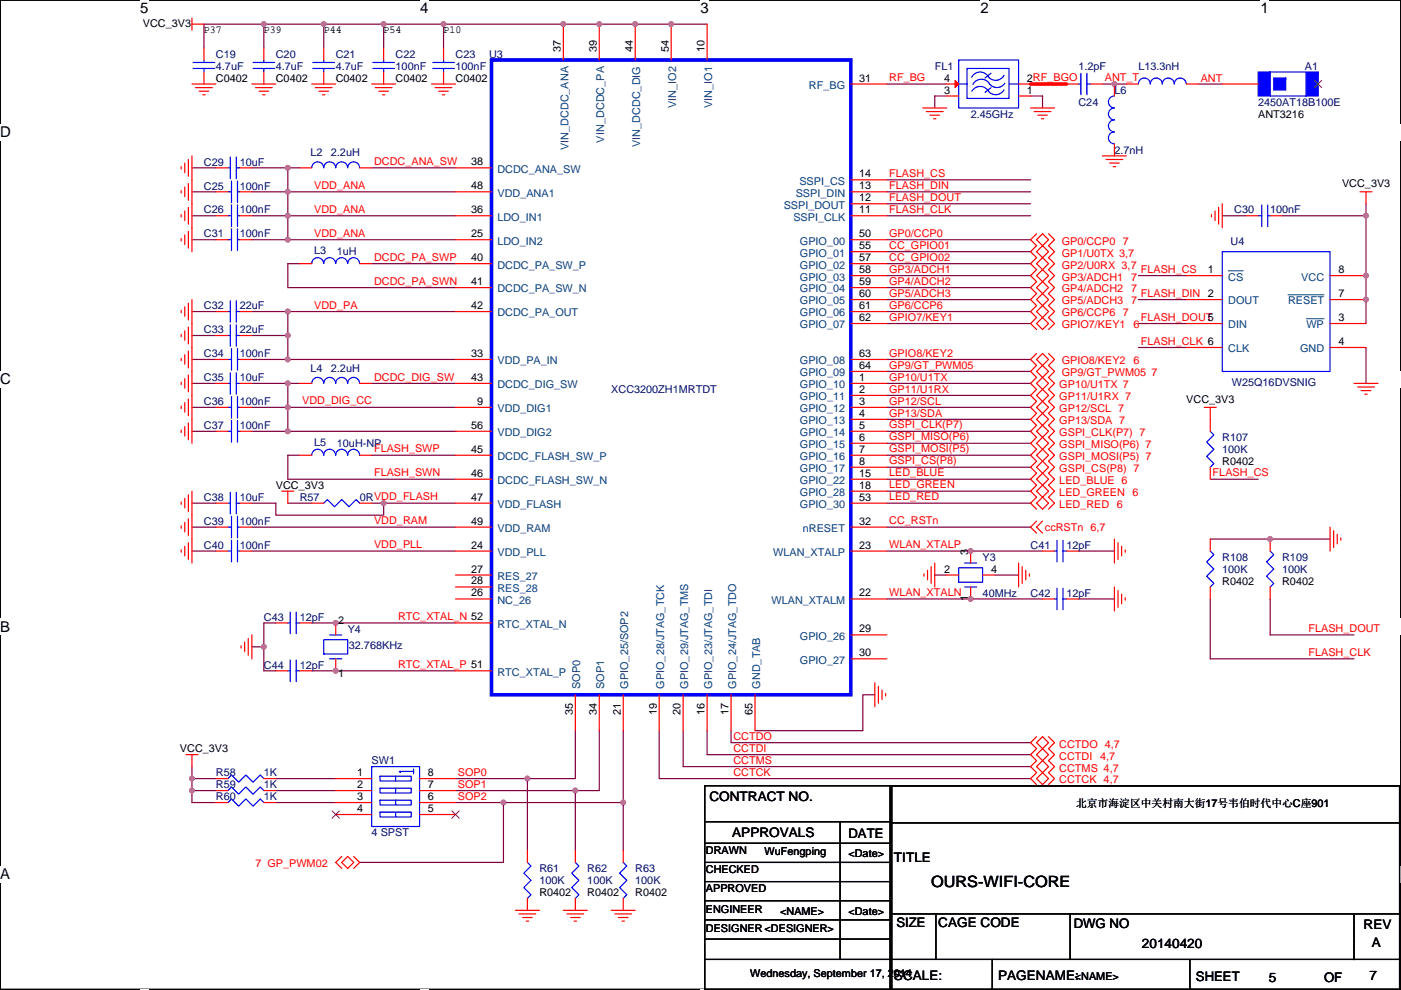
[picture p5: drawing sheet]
<svg xmlns="http://www.w3.org/2000/svg" width="297mm" height="210mm" viewBox="0 0 297 210" stroke-linecap="round" stroke-linejoin="round" font-family="sans-serif">
<path d="M.1 0h296.9v209.8h-296.9z" fill="none" stroke="#000" stroke-width=".25"/>
<g fill="#fff">
<path d="M29.7 0h1.8v3.6h-1.8z"/>
<path d="M29.7 209.8l1.8 .1z"/>
</g>
<path d="M59.4 0h.1M59.4 209.8h.1" fill="none" stroke="#000" stroke-width=".25"/>
<g fill="#fff">
<path d="M89.1 0h1.8v3.6h-1.8z"/>
<path d="M89.1 209.8l1.8 .1z"/>
</g>
<path d="M118.8 0h.1M118.8 209.8h.1" fill="none" stroke="#000" stroke-width=".25"/>
<g fill="#fff">
<path d="M148.5 0h1.8v3.6h-1.8z"/>
<path d="M148.5 209.8l1.8 .1z"/>
</g>
<path d="M178.2 0h.1M178.2 209.8h.1" fill="none" stroke="#000" stroke-width=".25"/>
<g fill="#fff">
<path d="M207.9 0h1.7v3.6h-1.7z"/>
<path d="M207.9 209.8l1.7 .1z"/>
</g>
<path d="M237.6 0h.1M237.6 209.8h.1" fill="none" stroke="#000" stroke-width=".25"/>
<g fill="#fff">
<path d="M267.3 0h1.7v3.6h-1.7z"/>
<path d="M267.3 209.8l1.7 .1z"/>
<path d="M.1 26.3h2.2v3.5h-2.2z"/>
<path d="M297 26.3v3.5z"/>
<path d="M.1 78.7h2.2v3.5h-2.2z"/>
<path d="M297 78.7v3.5z"/>
</g>
<path d="M.1 52.5h.1M297 52.5h.1" fill="none" stroke="#000" stroke-width=".25"/>
<g fill="#fff">
<path d="M.1 131.2h2.1v3.5h-2.1z"/>
<path d="M297 131.2v3.5z"/>
</g>
<path d="M.1 104.9h.1M297 104.9h.1" fill="none" stroke="#000" stroke-width=".25"/>
<g fill="#fff">
<path d="M0 183.6h2.2v3.5h-2.2z"/>
<path d="M297 183.6v3.5z"/>
</g>
<g fill="none" stroke="#000" stroke-width=".25">
<path d="M.1 157.4h.1M297 157.4h.1M149.4 166.7h39.6v43.1h-39.6zM149.4 174.3h39.4M149.4 178.9h39.4M178.1 174.3v29.2M188.8 166.7h107.9v43.1h-107.9zM188.8 166.7h.2v43.1h-.2zM189 174.5h108M296.7 166.7h-107.9v43.1M297 174.5h.1M149.4 182.9h39.4"/>
<path d="M149.4 187h39.4M149.4 191.1h39.4M149.4 195.1h39.4M149.4 199.2h39.4M188.8 193.8h107.9M198.4 193.8v9.7M226.9 193.8v9.7M287.1 193.8v9.7M149.4 203.5h147.3M188.8 209.8h.1M210.4 209.8h.1M210.4 203.5v6.3"/>
<path d="M252.3 209.8h.1M252.3 203.5v6.3"/>
</g>
<g fill="none" stroke="#800040" stroke-width=".25">
<path d="M55.9 5.1h12.7M55.9 5.1h-12.7v5.1M55.9 5.1v5.1M68.6 5.1v5.1M68.6 5.1h12.7M81.3 5.1h12.7M81.3 5.1v5.1M94 5.1h55.9M94 5.1v5.1M188 17.8h12.7M238.8 17.8h-5.1M254.1 17.8h5"/>
<path d="M40.7 35.6h5.1M53.4 35.6h7.6M61 35.6v5.1M61 35.6h2.6M78.8 35.6h17.8M188 38.1h30.5M200.7 20.4h-2.5v2.5M218.5 20.4h2.5v2.5M40.7 40.7h5.1M40.7 45.8h5.1M40.7 50.8h5.1M53.4 40.7h7.6"/>
<path d="M53.4 45.8h7.6M53.4 50.8h7.6M61 40.7h35.6M61 45.8h35.6M61 40.7v5.1M61 50.8h35.6M61 45.8v5M63.6 55.9h-2.6v5.1h35.6M78.8 55.9h17.8M188 40.7h30.5M188 43.2h30.5M188 45.8h30.5"/>
<path d="M188 53.4h30.5M188 55.9h30.5M188 58.5h30.5M188 50.8h30.5M241.4 58.5h10.1M259.1 45.8h5.1M271.8 45.8h17.8M289.6 43.2v2.6M289.6 45.8v22.8M40.7 66.1h5.1M40.7 71.2h5.1M40.7 76.2h5.1"/>
<path d="M53.4 66.1h7.6v5.1M53.4 71.2h7.6M53.4 76.2h7.6M61 66.1h35.6M61 76.2h35.6M61 71.2v5M188 61h30.5M188 63.5h30.5M188 68.6h30.5M188 76.2h30.5M188 78.8h30.5M188 66.1h30.5"/>
<path d="M241.4 63.5h10.1M241.4 68.6h10.1M241.4 73.7h10.1M289.6 73.7v7.6M40.7 81.3h5.1M40.7 86.4h5.1M40.7 91.5h5.1M53.4 86.4h7.6M53.4 91.5h7.6M53.4 81.3h10.2M61 81.3v5.1M61 91.5h35.6"/>
<path d="M61 86.4v5.1M61 86.4h35.6M63.6 96.6h-2.6v5h35.6M78.8 81.3h17.8M78.8 96.6h17.8M188 81.3h30.5M188 83.9h30.5M188 86.4h30.5M188 88.9h30.5M188 91.5h30.5M188 94h30.5M188 96.6h30.5"/>
<path d="M188 99.1h30.5M40.7 106.7h5.1M40.7 111.8h5.1M40.7 116.9h5.1M53.4 106.7h5.1v2.6h22.8v-2.6M53.4 111.8h43.2M53.4 116.9h43.2M61 106.7h5.1M78.8 106.7h2.5M81.3 106.7h15.3M188 116.9h33M188 111.8h30.5"/>
<path d="M188 101.6h30.5M188 104.2h30.5M188 106.7h30.5M228.7 116.9h7.6M256.6 114.3h25.4M256.6 101.6h10.2M53.4 137.2h2.5M55.9 137.2v5.1h2.6M58.5 132.1h-2.6v5.1M66.1 132.1h30.5M188 127h33M198.2 122h2.5"/>
<path d="M210.9 122h5.1M228.7 127h7.6M256.6 127v12.7h30.5M269.3 127v7.7h17.8M66.1 142.3h30.5M122 155v10.1h-10.2M127.1 155v12.7h-5.1M132.1 155v15.2M139.8 155v10.1h78.7M144.8 155v7.6h73.7M149.9 155v5.1h68.6M155 155v2.5h63.5"/>
<path d="M185.5 147.4h-2.6v7.6h-22.8M40.7 167.7v2.5h5.1M40.7 165.1v2.6M40.7 165.1h5.1M40.7 167.7h5.1M40.7 162.6v2.5M58.5 165.1h12.7M58.5 167.7h12.7M58.5 170.2h12.7M96.6 170.2h10.1M96.6 167.7h25.4M96.6 165.1h15.2"/>
<path d="M106.7 170.2v12.7h-30.4M106.7 170.2h25.4M111.8 165.1v15.3M122 167.7v12.7M132.1 170.2v10.2"/>
</g>
<g fill="#f0f" stroke="#f0f" stroke-width=".25">
<circle cx="55.9" cy="137.2" r=".5"/>
<circle cx="71.2" cy="142.3" r=".5"/>
<circle cx="71.2" cy="132.1" r=".5"/>
<circle cx="134.7" cy="5.1" r=".5"/>
<circle cx="127" cy="5.1" r=".5"/>
<circle cx="142.3" cy="5.1" r=".5"/>
<circle cx="55.9" cy="5.1" r=".5"/>
<circle cx="81.3" cy="5.1" r=".5"/>
<circle cx="68.6" cy="5.1" r=".5"/>
<circle cx="119.4" cy="5.1" r=".5"/>
<circle cx="94" cy="5.1" r=".5"/>
<circle cx="61" cy="35.6" r=".5"/>
<circle cx="61" cy="40.7" r=".5"/>
<circle cx="61" cy="45.7" r=".5"/>
<circle cx="61" cy="50.8" r=".5"/>
<circle cx="61" cy="66.1" r=".5"/>
<circle cx="61" cy="76.2" r=".5"/>
<circle cx="61" cy="71.1" r=".5"/>
<circle cx="61" cy="91.5" r=".5"/>
<circle cx="61" cy="86.4" r=".5"/>
<circle cx="61" cy="81.3" r=".5"/>
<circle cx="205.8" cy="116.9" r=".5"/>
<circle cx="205.8" cy="127" r=".5"/>
<circle cx="111.8" cy="165.1" r=".5"/>
<circle cx="122" cy="167.7" r=".5"/>
<circle cx="132.1" cy="170.2" r=".5"/>
<circle cx="40.7" cy="167.7" r=".5"/>
<circle cx="40.7" cy="165.1" r=".5"/>
<circle cx="289.6" cy="63.5" r=".5"/>
<circle cx="289.6" cy="45.7" r=".5"/>
<circle cx="289.6" cy="58.4" r=".5"/>
<circle cx="106.7" cy="170.2" r=".5"/>
<circle cx="269.3" cy="114.3" r=".5"/>
<circle cx="236.3" cy="17.8" r=".5"/>
<circle cx="81.3" cy="106.7" r=".5"/>
</g>
<path d="M218.5 17.8h7.6" fill="none" stroke="#f00" stroke-width=".76"/>
<g fill="none" stroke="#f00" stroke-width=".25">
<path d="M40.7 5.1h2.5M40.7 3.9v2.5M40.7 17.8h5.1M41.5 18.6h3.5M42.2 19.3h2.1M43.2 10.2v2.5M43.2 15.3v2.5M53.4 17.8h5.1M54.2 18.6h3.5M54.9 19.3h2.1M55.9 10.2v2.5M55.9 15.3v2.5"/>
<path d="M66.1 17.8h5.1M66.9 18.6h3.5M67.6 19.3h2.1M68.6 10.2v2.5M68.6 15.3v2.5M78.8 17.8h5.1M79.6 18.6h3.5M80.3 19.3h2.1M81.3 10.2v2.5M81.3 15.3v2.5M91.5 17.8h5.1M92.3 18.6h3.5"/>
<path d="M93 19.3h2.1M94 10.2v2.5M94 15.3v2.5M119.4 5.1v7.6M127.1 5.1v7.6M134.7 5.1v7.6M142.3 5.1v7.6M149.9 5.1v7.6M180.4 17.8h7.6M200.7 17.8h2.6M216 17.8h2.5M226.1 17.8h2.6"/>
<path d="M231.2 17.8h2.5M236.3 17.8v2.6M238.8 17.8h2.6M251.5 17.8h2.6M259.1 17.8h7.7M279.5 17.8h.1M38.4 35.3v.6M39.2 39.7v2M39.2 34.6v2M39.9 38.9v3.6M39.9 33.8v3.6M40.7 33.1v20.3"/>
<path d="M43 20.1h.5M45.8 35.6h2.5M50.9 35.6h2.5M55.7 20.1h.5M63.6 35.6h2.5M68.4 20.1h.5M76.3 35.6h2.5M81.1 20.1h.5M93.8 20.1h.5M96.6 35.6h7.6M180.4 38.1h7.6M195.6 22.9h5.1"/>
<path d="M196.4 23.7h3.6M197.2 24.4h2M197.9 25.2h.5M200.7 20.4h2.6M216 20.4h2.5M218.5 22.9h5.1M219.3 23.7h3.5M220 24.4h2.1M220.8 25.2h.5M233.7 33.1h5.1M234.5 33.8h3.6M235.3 34.6h2"/>
<path d="M236 35.3h.5M236.3 30.5v2.6M38.4 50.6v.5M38.4 45.5v.5M38.4 40.4v.5M39.2 49.8v2.1M39.2 44.7v2.1M39.9 49.1v3.5M39.9 44v3.5M45.8 45.8h2.5M45.8 50.8h2.5M45.8 40.7h2.5"/>
<path d="M50.9 45.8h2.5M50.9 50.8h2.5M50.9 40.7h2.5M63.6 55.9h2.5M76.3 55.9h2.5M96.6 50.8h7.6M96.6 45.8h7.6M96.6 55.9h7.6M96.6 40.7h7.6M180.4 45.8h7.6M180.4 43.2h7.6M180.4 40.7h7.6"/>
<path d="M180.4 50.8h7.6M180.4 53.4h7.6M180.4 55.9h7.6M180.4 58.5h7.6M219.8 50.8l1.2-1.2 1.3 1.2-1.3 1.3zM219.8 49.6l-1.3 1.2 1.3 1.3-1.3 1.3 1.3 1.3-1.3 1.2 1.3 1.3-1.3 1.3 1.3 1.2-1.3 1.3 1.3 1.3-1.3 1.2 1.3 1.3-1.3 1.3 1.3 1.3-1.3 1.2 1.3 1.3M221 52.1l-1.2 1.3 1.2 1.3M221 54.7l-1.2 1.2 1.2 1.3M221 57.2l-1.2 1.3 1.2 1.2M221 59.7l-1.2 1.3 1.2 1.3M221 52.1l1.3 1.3-1.3 1.3M221 54.7l1.3 1.2-1.3 1.3"/>
<path d="M221 57.2l1.3 1.3-1.3 1.2M221 59.7l1.3 1.3-1.3 1.3M222.3 49.6l1.3 1.2-1.3 1.3 1.3 1.3-1.3 1.3 1.3 1.2-1.3 1.3 1.3 1.3-1.3 1.2 1.3 1.3-1.3 1.3 1.3 1.2-1.3 1.3 1.3 1.3-1.3 1.3 1.3 1.2-1.3 1.3M251.5 58.5h7.6M256.9 45.5v.5M257.6 44.7v2.1M258.4 44v3.5M259.1 43.2v5.1M264.2 45.8h2.6M269.3 45.8h2.5M282 58.5h7.6M288.3 40.7h2.6"/>
<path d="M289.6 40.7v2.5M38.4 76v.5M38.4 70.9v.5M38.4 65.8v.5M39.2 75.2v2.1M39.2 70.1v2.1M39.2 65.1v2M39.9 79.5v3.6M39.9 74.5v3.5M39.9 69.4v3.5M39.9 64.3v3.6M40.7 63.5v30.5"/>
<path d="M45.8 71.2h2.5M45.8 66.1h2.5M45.8 76.2h2.5M50.9 71.2h2.5M50.9 66.1h2.5M50.9 76.2h2.5M96.6 76.2h7.6M96.6 61h7.6M96.6 66.1h7.6M180.4 61h7.6M180.4 63.5h7.6M180.4 66.1h7.6"/>
<path d="M180.4 68.6h7.6M180.4 76.2h7.6M180.4 78.8h7.6M219.8 68.6l1.2-1.2 1.3 1.2-1.3 1.3zM219.8 76.2l1.2-1.2 1.3 1.2-1.3 1.3zM219.8 75l-1.3 1.2 1.3 1.3-1.3 1.3 1.3 1.3-1.3 1.2 1.3 1.3-1.3 1.3 1.3 1.2-1.3 1.3 1.3 1.3-1.3 1.2 1.3 1.3-1.3 1.3 1.3 1.3-1.3 1.2 1.3 1.3-1.3 1.3 1.3 1.2-1.3 1.3 1.3 1.3-1.3 1.2 1.3 1.3-1.3 1.3 1.3 1.3-1.3 1.2 1.3 1.3M221 62.3l-1.2 1.2 1.2 1.3M221 77.5l-1.2 1.3 1.2 1.3M221 64.8l-1.2 1.3 1.2 1.3M221 62.3l1.3 1.2-1.3 1.3M221 77.5l1.3 1.3-1.3 1.3M221 64.8l1.3 1.3-1.3 1.3"/>
<path d="M222.3 75l1.3 1.2-1.3 1.3 1.3 1.3-1.3 1.3 1.3 1.2-1.3 1.3 1.3 1.3-1.3 1.2 1.3 1.3-1.3 1.3 1.3 1.2-1.3 1.3 1.3 1.3-1.3 1.3 1.3 1.2-1.3 1.3 1.3 1.3-1.3 1.2 1.3 1.3-1.3 1.3 1.3 1.2-1.3 1.3 1.3 1.3-1.3 1.3 1.3 1.2-1.3 1.3M251.5 63.5h7.6M251.5 68.6h7.6M251.5 73.7h7.6M282 73.7h7.6M282 63.5h7.6M282 68.6h7.6M38.4 91.2v.5M38.4 86.1v.6M38.4 81.1v.5M39.2 90.5v2M39.2 85.4v2"/>
<path d="M39.2 80.3v2M39.9 89.7v3.6M39.9 84.6v3.6M45.8 81.3h2.5M45.8 86.4h2.5M45.8 91.5h2.5M50.9 81.3h2.5M50.9 86.4h2.5M50.9 91.5h2.5M63.6 81.3h2.5M63.6 96.6h2.5M76.3 81.3h2.5"/>
<path d="M76.3 96.6h2.5M96.6 86.4h7.6M96.6 81.3h7.6M96.6 96.6h7.6M96.6 91.5h7.6M180.4 81.3h7.6M180.4 83.9h7.6M180.4 86.4h7.6M180.4 88.9h7.6M180.4 91.5h7.6M180.4 94h7.6M180.4 96.6h7.6"/>
<path d="M180.4 99.1h7.6M221 80.1l-1.2 1.2 1.2 1.3M221 82.6l-1.2 1.3 1.2 1.2M221 85.1l-1.2 1.3 1.2 1.3M221 87.7l-1.2 1.2 1.2 1.3M221 90.2l-1.2 1.3 1.2 1.3M221 92.8l-1.2 1.2 1.2 1.3M221 95.3l-1.2 1.3 1.2 1.2M221 97.8l-1.2 1.3 1.2 1.3M221 80.1l1.3 1.2-1.3 1.3M221 82.6l1.3 1.3-1.3 1.2M221 85.1l1.3 1.3-1.3 1.3"/>
<path d="M221 87.7l1.3 1.2-1.3 1.3M221 90.2l1.3 1.3-1.3 1.3M221 92.8l1.3 1.2-1.3 1.3M221 95.3l1.3 1.3-1.3 1.2M221 97.8l1.3 1.3-1.3 1.3M255.3 86.4h2.6M256.6 99.1v2.5M256.6 86.4v5.1M287.1 81.3h5.1M287.8 82.1h3.6M288.6 82.8h2M289.4 83.6h.5"/>
<path d="M38.4 106.5v.5M38.4 116.6v.5M38.4 111.5v.6M39.2 105.7v2M39.2 115.9v2M39.2 110.8v2M39.9 104.9v3.6M39.9 115.1v3.6M39.9 110v3.6M40.7 104.2v15.2M45.8 106.7h2.5M45.8 116.9h2.5"/>
<path d="M45.8 111.8h2.5M50.9 106.7h2.5M50.9 116.9h2.5M50.9 111.8h2.5M59.8 104.2h2.5M61 104.2v2.5M66.1 106.7h2.5M76.3 106.7h2.5M96.6 116.9h7.6M96.6 101.6h7.6M96.6 106.7h7.6M96.6 111.8h7.6"/>
<path d="M180.4 101.6h7.6M180.4 104.2h7.6M180.4 116.9h7.6M180.4 111.8h7.6M180.4 106.7h7.6M198.2 119.4v5.1M205.8 116.9v2.5M216 119.4v5.1M219.8 110.5l-1.3 1.3 1.3 1.3M219.8 106.7l1.2-1.2 1.3 1.2-1.3 1.3zM221 110.5l-1.2 1.3 1.2 1.3M221 100.4l-1.2 1.2 1.2 1.3"/>
<path d="M221 102.9l-1.2 1.3 1.2 1.3M221 116.9h2.6M221 100.4l1.3 1.2-1.3 1.3M221 102.9l1.3 1.3-1.3 1.3M226.1 116.9h2.6M236.3 114.3v5.1M237 115.1v3.6M237.8 115.9v2M238.6 116.6v.5M256.6 114.3v2.6M269.3 114.3v2.6M282 111.8v5.1"/>
<path d="M282.8 112.6v3.5M283.5 113.3v2.1M284.3 114.1v.5M51.1 136.9v.6M51.9 136.2v2M52.6 135.4v3.6M53.4 134.7v5M58.5 132.1h2.5M63.6 132.1h2.5M71.2 139.7v2.6M71.2 132.1v2.6M96.6 127h7.6"/>
<path d="M96.6 122h7.6M96.6 124.5h7.6M96.6 132.1h7.6M180.4 127h7.6M180.4 134.7h7.6M180.4 139.7h7.6M195.9 121.7v.5M196.7 120.9v2.1M197.4 120.2v3.5M200.7 122h2.6M205.8 124.5v2.5M208.3 122h2.6"/>
<path d="M216.7 120.2v3.5M217.5 120.9v2.1M218.2 121.7v.5M221 127h2.6M226.1 127h2.6M236.3 124.5v5.1M237 125.3v3.5M237.8 126v2.1M238.6 126.8v.5M256.6 124.5v2.5M269.3 124.5v2.5M58.5 142.3h2.5"/>
<path d="M63.6 142.3h2.5M96.6 142.3h7.6M122 147.4v7.6M127.1 147.4v7.6M132.1 147.4v7.6M139.8 147.4v7.6M144.8 147.4v7.6M149.9 147.4v7.6M155 147.4v7.6M160.1 147.4v7.6M185.5 144.8v5.1M186.2 145.6v3.5"/>
<path d="M187 146.3v2.1M187.8 147.1v.5M219.8 157.5l1.2-1.2 1.3 1.2-1.3 1.3zM219.8 156.3l-1.3 1.2 1.3 1.3-1.3 1.3 1.3 1.2-1.3 1.3 1.3 1.3-1.3 1.2 1.3 1.3M221 158.8l-1.2 1.3 1.2 1.2M221 158.8l1.3 1.3-1.3 1.2M222.3 156.3l1.3 1.2-1.3 1.3 1.3 1.3-1.3 1.2 1.3 1.3-1.3 1.3 1.3 1.2-1.3 1.3M39.4 160.1h2.6M40.7 160.1v2.5M45.8 165.1h2.5M45.8 167.7h2.5M45.8 170.2h2.5"/>
<path d="M55.9 165.1h2.6M55.9 167.7h2.6M55.9 170.2h2.6M71.2 165.1h7.6M71.2 167.7h7.6M71.2 170.2h7.6M71.2 172.8h7.6M89 165.1h7.6M89 167.7h7.6M89 170.2h7.6M89 172.8h7.6M219.8 165.1l1.2-1.2 1.3 1.2-1.3 1.3z"/>
<path d="M221 161.3l-1.2 1.3 1.2 1.3M221 161.3l1.3 1.3-1.3 1.3M72.5 181.7l-1.3 1.2 1.3 1.3M72.5 182.9l1.2-1.2 1.3 1.2-1.3 1.3zM75 181.7l1.3 1.2-1.3 1.3M109.3 193.1h5.1M110 193.8h3.6M110.8 194.6h2M111.6 195.4h.5M111.8 180.4v2.5M111.8 190.5v2.6M119.4 193.1h5.1"/>
<path d="M120.2 193.8h3.6M121 194.6h2M121.7 195.4h.5M122 180.4v2.5M122 190.5v2.6M129.6 193.1h5.1M130.4 193.8h3.5M131.1 194.6h2.1M131.9 195.4h.5M132.1 180.4v2.5M132.1 190.5v2.6"/>
</g>
<path d="M287.1 193.8v9.7M287.1 203.5h.1" fill="none" stroke="#000" stroke-width=".25" stroke-dasharray="0 .5"/>
<g fill="none" stroke="#00f" stroke-width=".25">
<path d="M41 14.5h4.5M41 13.3h4.5M43.2 12.7v.6M43.2 14.5v.8M53.7 14.5h4.5M53.7 13.3h4.5M55.9 12.7v.6M55.9 14.5v.8M66.4 14.5h4.5M66.4 13.3h4.5M68.6 12.7v.6M68.6 14.5v.8"/>
<path d="M79.1 14.5h4.5M79.1 13.3h4.5M81.3 12.7v.6M81.3 14.5v.8M91.8 14.5h4.5M91.8 13.3h4.5M94 12.7v.6M94 14.5v.8M203.3 12.7h12.7v10.2h-12.7zM203.3 17.8h1.7M205 14.5h8.9v6.4h-8.9zM209.5 19.2a2.02 2.02 0 0 0-3.4 .1"/>
<path d="M209.5 16.2a2.02 2.02 0 0 0-3.5 .2M209.7 17.7a1.99 1.99 0 0 0 3.3 0M209.7 17.7a2.02 2.02 0 0 0-3.4 .2M210.1 15.5l-1.3 1.1M210.1 18.6l-1.3 1M212.9 19.1a2 2 0 0 1-3.5 .1M212.9 16a2 2 0 0 1-3.5 .1M213.9 17.8h2.1M228.7 17.8h.5M229.2 15.5v4.6M230.4 15.5v4.6M230.4 17.8h.8"/>
<path d="M241.4 17.8a1.26 1.26 0 0 1 1.2-1.2 1.26 1.26 0 0 1 1.3 1.2 1.27 1.27 0 0 1 1.2-1.2 1.27 1.27 0 0 1 1.3 1.2 1.27 1.27 0 0 1 1.3-1.2 1.27 1.27 0 0 1 1.3 1.2 1.27 1.27 0 0 1 1.2-1.2 1.27 1.27 0 0 1 1.3 1.2M269.3 15.3h7.6M48.3 35.6h.5M48.8 33.3v4.6M49.1 38.4v4.6M50.1 35.6h.8M50.1 33.3v4.6M50.4 38.4v4.6M66.1 35.6a1.26 1.26 0 0 1 1.3-1.3 1.26 1.26 0 0 1 1.2 1.3 1.27 1.27 0 0 1 1.3-1.3 1.27 1.27 0 0 1 1.3 1.3 1.27 1.27 0 0 1 1.2-1.3 1.27 1.27 0 0 1 1.3 1.3M73.7 35.6a1.26 1.26 0 0 1 1.3-1.3 1.26 1.26 0 0 1 1.2 1.3M236.3 20.4a1.27 1.27 0 0 0-1.3 1.2 1.27 1.27 0 0 0 1.3 1.3 1.27 1.27 0 0 0-1.3 1.3 1.27 1.27 0 0 0 1.3 1.2 1.27 1.27 0 0 0-1.3 1.3 1.27 1.27 0 0 0 1.3 1.3 1.26 1.26 0 0 0-1.3 1.2 1.26 1.26 0 0 0 1.3 1.3M269.3 20.4h7.6"/>
<path d="M48.3 45.8h.8M48.3 50.8h.8M48.3 40.7h.8M49.1 43.5v4.5M49.1 48.6v4.5M50.4 45.8h.5M50.4 50.8h.5M50.4 40.7h.5M50.4 43.5v4.5M50.4 48.6v4.5M73.7 55.9a1.27 1.27 0 0 0-1.3-1.2 1.27 1.27 0 0 0-1.2 1.2 1.27 1.27 0 0 0-1.3-1.2 1.27 1.27 0 0 0-1.3 1.2 1.26 1.26 0 0 0-1.2-1.2 1.26 1.26 0 0 0-1.3 1.2M76.2 55.9a1.26 1.26 0 0 0-1.2-1.2 1.26 1.26 0 0 0-1.3 1.2"/>
<path d="M259.1 53.4h22.9v25.4h-22.9zM266.8 45.8h.7M267.5 43.5v4.5M268.8 43.5v4.5M268.8 45.8h.5M48.3 71.2h.5M48.3 66.1h.5M48.3 76.2h.8M48.8 68.9v4.5M48.8 63.8v4.6M48.8 79v4.6M49.1 74v4.5"/>
<path d="M50.1 71.2h.8M50.1 66.1h.8M50.1 68.9v4.5M50.1 63.8v4.6M50.1 79v4.6M50.4 76.2h.5M50.4 74v4.5M48.3 81.3h.5M48.3 86.4h.8M48.3 91.5h.8M49.1 84.1v4.6M49.1 89.2v4.6"/>
<path d="M50.1 81.3h.8M50.4 86.4h.5M50.4 91.5h.5M50.4 84.1v4.6M50.4 89.2v4.6M66.1 96.5a1.26 1.26 0 0 1 1.3-1.2 1.26 1.26 0 0 1 1.2 1.2 1.27 1.27 0 0 1 1.3-1.2 1.27 1.27 0 0 1 1.3 1.2 1.27 1.27 0 0 1 1.2-1.2 1.27 1.27 0 0 1 1.3 1.2M73.7 81.3a1.27 1.27 0 0 0-1.3-1.2 1.27 1.27 0 0 0-1.2 1.2 1.27 1.27 0 0 0-1.3-1.2 1.27 1.27 0 0 0-1.3 1.2 1.26 1.26 0 0 0-1.2-1.2 1.26 1.26 0 0 0-1.3 1.2M73.7 96.5a1.26 1.26 0 0 1 1.3-1.2 1.26 1.26 0 0 1 1.2 1.2M76.2 81.3a1.26 1.26 0 0 0-1.2-1.2 1.26 1.26 0 0 0-1.3 1.2M256.6 91.5l.8 .7-1.6 1.6 1.6 1.5-1.6 1.5 1.6 1.5-.8 .8M48.3 106.7h.5M48.3 116.9h.8"/>
<path d="M48.3 111.8h.8M48.8 104.4v4.6M49.1 114.6v4.6M49.1 109.5v4.6M50.1 106.7h.8M50.1 104.4v4.6M50.4 116.9h.5M50.4 111.8h.5M50.4 114.6v4.6M50.4 109.5v4.6M68.6 106.7l.8-.7 1.5 1.5 1.6-1.5 1.5 1.5 1.5-1.5 .8 .7M204.5 119.4h2.6"/>
<path d="M223.6 116.9h.5M224.1 114.6v4.6M225.4 114.6v4.6M225.4 116.9h.7M256.6 116.9l.8 .7-1.6 1.6 1.6 1.5-1.6 1.5 1.6 1.5-.8 .8M269.3 116.9l.8 .7-1.6 1.6 1.6 1.5-1.6 1.5 1.6 1.5-.8 .8M61 132.1h.5M61.5 140v4.6M61.5 129.8v4.6M62.8 132.1h.8M62.8 140v4.6M62.8 129.8v4.6"/>
<path d="M68.6 135.7h5.1v3h-5.1zM69.9 139.7h2.6M69.9 134.7h2.6M203.3 120.4h5v3.1h-5zM204.5 124.5h2.6M223.6 127h.5M224.1 124.8v4.5M225.4 124.8v4.5M225.4 127h.7M61 142.3h.5M62.8 142.3h.8M48.3 165.1l.8-.7 1.5 1.5 1.5-1.5 1.6 1.5 1.5-1.5 .7 .7"/>
<path d="M48.3 167.7l.8-.8 1.5 1.5 1.5-1.5 1.6 1.5 1.5-1.5 .7 .8M48.3 170.2l.8-.7 1.5 1.5 1.5-1.5 1.6 1.5 1.5-1.5 .7 .7M78.8 162.6h10.2v12.7h-10.2zM78.8 175.3h.1M80.6 164.6h6.6v1.1h-6.6zM80.6 167.2h6.6v1h-6.6zM80.6 169.7h6.6v1h-6.6zM80.6 172.3h6.6v1h-6.6zM83.9 164.6v1.1M83.9 167.2v1M83.9 169.7v1M83.9 172.3v1"/>
<path d="M87.7 163.1v1M87.7 163.6h-3.1l.3 .3M89 175.3h.1M111.8 182.9l.8 .8-1.5 1.5 1.5 1.5-1.5 1.6 1.5 1.5-.8 .7M122 182.9l.7 .8-1.5 1.5 1.5 1.5-1.5 1.6 1.5 1.5-.7 .7M132.1 182.9l.8 .8-1.5 1.5 1.5 1.5-1.5 1.6 1.5 1.5-.8 .7"/>
</g>
<path d="M202.5 17.1l.8 .7-.8 .8z" fill="#f00" stroke="#f00" stroke-width=".25"/>
<path d="M260.4 57.4h3.2M273.1 62.5h7.6M277 67.6h3.7" fill="none" stroke="#004080" stroke-width=".21"/>
<path d="M278.7 17.1l1.5 1.5M280.2 17.1l-1.5 1.5M70.4 172l1.6 1.5M71.9 172l-1.5 1.5M95.8 172l1.6 1.5M97.3 172l-1.5 1.5" fill="none" stroke="#804000" stroke-width=".21"/>
<path d="M104.2 12.7h76.2v134.7h-76.2z" fill="none" stroke="#00f" stroke-width=".76"/>
<g fill="#00f" stroke="#00f" stroke-width=".25">
<path d="M276.9 15.3v5.1h2.6v-5.1z" fill-rule="evenodd"/>
<path d="M266.8 15.3v5.1h2.5v-5.1z" fill-rule="evenodd"/>
<path d="M270.1 16.6v2.5h2.5v-2.5z" fill-rule="evenodd"/>
</g>
<text font-size="3.3" x="197.4" y="188.2">OURS-WIFI-CORE</text>
<g font-size="3.2">
<text x="29.7" y="2.9">5</text>
<text x="89.1" y="2.9">4</text>
<text x="148.5" y="2.9">3</text>
<text x="207.9" y="2.9">2</text>
<text x="267.3" y="2.9">1</text>
<text x=".1" y="29.1">D</text>
<text x=".1" y="81.5">C</text>
<text x=".1" y="134">B</text>
<text x=".1" y="186.4">A</text>
<text x="297" y="186.4">A</text>
</g>
<g font-size="2.8">
<text x="150.4" y="169.9">CONTRACT NO.</text>
<text x="155.3" y="177.5">APPROVALS</text>
<text x="179.9" y="177.8">DATE</text>
<text x="189.5" y="182.9">TITLE</text>
<text x="190.1" y="196.6">SIZE</text>
<text x="198.9" y="196.6">CAGE CODE</text>
<text x="227.6" y="196.8">DWG NO</text>
<text x="289.1" y="197.1">REV</text>
<text x="242.1" y="201.2">20140420</text>
<text x="290.9" y="200.9">A</text>
<text x="189.5" y="207.8">SCALE:</text>
<text x="211.6" y="207.8">PAGENAME:</text>
<text x="253.6" y="208">SHEET</text>
<text x="269" y="208.3">5</text>
<text x="280.7" y="208.3">OF</text>
<text x="290.4" y="207.8">7</text>
</g>
<g font-size="2.3">
<text x="30.3" y="5.7">VCC_3V3</text>
<text x="43.2" y="6.9">P37</text>
<text x="55.9" y="6.9">P39</text>
<text x="68.6" y="6.9">P44</text>
<text x="81.3" y="6.9">P54</text>
<text x="94" y="6.9">P10</text>
<text x="118.9" y="11" transform="rotate(-90 118.9 11)">37</text>
<text x="126.5" y="11" transform="rotate(-90 126.5 11)">39</text>
<text x="134.2" y="11" transform="rotate(-90 134.2 11)">44</text>
<text x="141.8" y="11" transform="rotate(-90 141.8 11)">54</text>
<text x="149.4" y="11" transform="rotate(-90 149.4 11)">10</text>
<text x="45.8" y="17.3">C0402</text>
<text x="58.5" y="17.3">C0402</text>
<text x="71.2" y="17.3">C0402</text>
<text x="83.9" y="17.3">C0402</text>
<text x="96.6" y="17.3">C0402</text>
<text x="182.2" y="17.3">31</text>
<text x="200.2" y="17.3">4</text>
<text x="217.7" y="17.3">2RF_BGO</text>
<text x="200.2" y="19.8">3</text>
<text x="217.7" y="19.8">1</text>
<text x="266.8" y="25">ANT3216</text>
<text x="99.9" y="35.1">38</text>
<text x="99.9" y="40.2">48</text>
<text x="182.2" y="40.2">13</text>
<text x="182.2" y="37.6">14</text>
<text x="284.5" y="39.7">VCC_3V3</text>
<text x="99.9" y="45.2">36</text>
<text x="182.2" y="42.7">12</text>
<text x="182.2" y="45.2">11</text>
<text x="99.9" y="50.3">25</text>
<text x="182.2" y="50.3">50</text>
<text x="182.2" y="52.9">55</text>
<text x="99.9" y="55.4">40</text>
<text x="182.2" y="55.4">57</text>
<text x="182.2" y="57.9">58</text>
<text x="256.1" y="57.9">1</text>
<text x="283.8" y="57.9">8</text>
<text x="99.9" y="60.5">41</text>
<text x="99.9" y="65.6">42</text>
<text x="182.2" y="60.5">59</text>
<text x="182.2" y="63">60</text>
<text x="182.2" y="65.6">61</text>
<text x="283.8" y="63">7</text>
<text x="182.2" y="68.1">62</text>
<text x="283.8" y="68.1">3</text>
<text x="99.9" y="75.7">33</text>
<text x="182.2" y="75.7">63</text>
<text x="283.8" y="73.2">4</text>
<text x="99.9" y="80.8">43</text>
<text x="182.2" y="80.8">1</text>
<text x="182.2" y="83.3">2</text>
<text x="182.2" y="78.3">64</text>
<text x="101.2" y="85.9">9</text>
<text x="182.2" y="85.9">3</text>
<text x="182.2" y="88.4">4</text>
<text x="251.5" y="85.4">VCC_3V3</text>
<text x="99.9" y="91">56</text>
<text x="182.2" y="91">5</text>
<text x="182.2" y="93.5">6</text>
<text x="99.9" y="96">45</text>
<text x="99.9" y="101.1">46</text>
<text x="182.2" y="96">7</text>
<text x="182.2" y="98.6">8</text>
<text x="182.2" y="101.1">15</text>
<text x="259.1" y="98.6">R0402</text>
<text x="58.5" y="103.7">VCC_3V3</text>
<text x="99.9" y="106.2">47</text>
<text x="182.2" y="103.7">18</text>
<text x="182.2" y="106.2">53</text>
<text x="99.9" y="111.3">49</text>
<text x="182.2" y="111.3">32</text>
<text x="99.9" y="116.4">24</text>
<text x="182.2" y="116.4">23</text>
<text x="205.3" y="117.6" transform="rotate(-90 205.3 117.6)">3</text>
<text x="99.9" y="121.4">27</text>
<text x="99.9" y="124">28</text>
<text x="200.2" y="121.4">2</text>
<text x="210.1" y="121.4">4</text>
<text x="259.1" y="124">R0402</text>
<text x="271.8" y="124">R0402</text>
<text x="99.9" y="126.5">26</text>
<text x="182.2" y="126.5">22</text>
<text x="205.3" y="127.6" transform="rotate(-90 205.3 127.6)">1</text>
<text x="71.7" y="132.4">2</text>
<text x="182.2" y="134.1">29</text>
<text x="71.7" y="143.6">1</text>
<text x="182.2" y="139.2">30</text>
<text x="121.5" y="151.7" transform="rotate(-90 121.5 151.7)">35</text>
<text x="126.5" y="151.7" transform="rotate(-90 126.5 151.7)">34</text>
<text x="131.6" y="151.7" transform="rotate(-90 131.6 151.7)">21</text>
<text x="139.2" y="151.7" transform="rotate(-90 139.2 151.7)">19</text>
<text x="144.3" y="151.7" transform="rotate(-90 144.3 151.7)">20</text>
<text x="149.4" y="151.7" transform="rotate(-90 149.4 151.7)">16</text>
<text x="154.5" y="151.7" transform="rotate(-90 154.5 151.7)">17</text>
<text x="159.6" y="151.7" transform="rotate(-90 159.6 151.7)">65</text>
<text x="38.2" y="159.6">VCC_3V3</text>
<text x="75.8" y="164.6">1</text>
<text x="75.8" y="167.2">2</text>
<text x="90.7" y="164.6">8</text>
<text x="90.7" y="167.2">7</text>
<text x="75.8" y="169.7">3</text>
<text x="75.8" y="172.2">4</text>
<text x="90.7" y="169.7">6</text>
<text x="90.7" y="172.2">5</text>
<text x="228.2" y="171.3">北京市海淀区中关村南大街17号韦伯时代中心C座901</text>
<text x="149.7" y="181.2">DRAWN</text>
<text x="149.7" y="185.2">CHECKED</text>
<text x="162.1" y="181.4">WuFengping</text>
<text x="179.9" y="181.7">&lt;Date&gt;</text>
<text x="114.4" y="190.1">R0402</text>
<text x="124.5" y="190.1">R0402</text>
<text x="134.7" y="190.1">R0402</text>
<text x="149.7" y="189.3">APPROVED</text>
<text x="149.7" y="193.6">ENGINEER</text>
<text x="149.7" y="197.7">DESIGNER &lt;DESIGNER&gt;</text>
<text x="165.4" y="194.1">&lt;NAME&gt;</text>
<text x="179.9" y="194.1">&lt;Date&gt;</text>
<text x="159.1" y="207.3">Wednesday, September 17, 2014</text>
<text x="227.9" y="207.8">&lt;NAME&gt;</text>
</g>
<g font-size="2.3" fill="#000080">
<text x="45.8" y="12.3">C19</text>
<text x="45.8" y="14.8">4.7uF</text>
<text x="58.5" y="12.3">C20</text>
<text x="58.5" y="14.8">4.7uF</text>
<text x="71.2" y="12.3">C21</text>
<text x="71.2" y="14.8">4.7uF</text>
<text x="83.9" y="12.3">C22</text>
<text x="83.9" y="14.8">100nF</text>
<text x="96.6" y="12.3">C23</text>
<text x="96.6" y="14.8">100nF</text>
<text x="103.7" y="12.3">U3</text>
<text x="198.2" y="14.8">FL1</text>
<text x="228.7" y="14.8">1.2pF</text>
<text x="241.4" y="14.8">L13.3nH</text>
<text x="276.7" y="14.8">A1</text>
<text x="228.7" y="22.4">C24</text>
<text x="236.3" y="19.9">L6</text>
<text x="266.8" y="22.4">2450AT18B100E</text>
<text x="205.8" y="25">2.45GHz</text>
<text x="43.2" y="35.1">C29</text>
<text x="50.9" y="35.1">10uF</text>
<text x="65.8" y="33.1">L2</text>
<text x="70.2" y="33.1">2.2uH</text>
<text x="236.3" y="32.6">2.7nH</text>
<text x="43.2" y="40.2">C25</text>
<text x="50.9" y="40.2">100nF</text>
<text x="43.2" y="45.3">C26</text>
<text x="50.9" y="45.3">100nF</text>
<text x="261.7" y="45.3">C30</text>
<text x="269.3" y="45.3">100nF</text>
<text x="43.2" y="50.4">C31</text>
<text x="50.9" y="50.4">100nF</text>
<text x="66.6" y="53.9">L3</text>
<text x="260.9" y="51.9">U4</text>
<text x="71.4" y="54.2">1uH</text>
<text x="43.2" y="65.6">C32</text>
<text x="50.9" y="65.6">22uF</text>
<text x="43.2" y="70.7">C33</text>
<text x="50.9" y="70.7">22uF</text>
<text x="43.2" y="75.8">C34</text>
<text x="50.9" y="75.8">100nF</text>
<text x="43.2" y="80.8">C35</text>
<text x="50.9" y="80.8">10uF</text>
<text x="65.8" y="78.8">L4</text>
<text x="70.2" y="78.8">2.2uH</text>
<text x="129.6" y="83.4">XCC3200ZH1MRTDT</text>
<text x="261.2" y="81.9">W25Q16DVSNIG</text>
<text x="43.2" y="85.9">C36</text>
<text x="50.9" y="85.9">100nF</text>
<text x="43.2" y="91">C37</text>
<text x="50.9" y="91">100nF</text>
<text x="66.6" y="94.6">L5</text>
<text x="71.4" y="94.8">10uH-NP</text>
<text x="259.1" y="93.5">R107</text>
<text x="259.1" y="96.1">100K</text>
<text x="43.2" y="106.2">C38</text>
<text x="50.9" y="106.2">10uF</text>
<text x="63.6" y="106.2">R57</text>
<text x="76.3" y="106.2">0RVDD_FLASH</text>
<text x="43.2" y="111.3">C39</text>
<text x="50.9" y="111.3">100nF</text>
<text x="43.2" y="116.4">C40</text>
<text x="50.9" y="116.4">100nF</text>
<text x="208.3" y="118.9">Y3</text>
<text x="218.5" y="116.4">C41</text>
<text x="226.1" y="116.4">12pF</text>
<text x="259.1" y="118.9">R108</text>
<text x="271.8" y="118.9">R109</text>
<text x="259.1" y="121.5">100K</text>
<text x="271.8" y="121.5">100K</text>
<text x="55.9" y="131.6">C43</text>
<text x="63.6" y="131.6">12pF</text>
<text x="208.3" y="126.6">40MHz</text>
<text x="218.5" y="126.6">C42</text>
<text x="226.1" y="126.6">12pF</text>
<text x="73.7" y="134.2">Y4</text>
<text x="74" y="137.7">32.768KHz</text>
<text x="55.9" y="141.8">C44</text>
<text x="63.6" y="141.8">12pF</text>
<text x="45.8" y="164.7">R58</text>
<text x="45.8" y="167.2">R59</text>
<text x="55.9" y="164.7">1K</text>
<text x="55.9" y="167.2">1K</text>
<text x="78.8" y="162.1">SW1</text>
<text x="45.8" y="169.7">R60</text>
<text x="55.9" y="169.7">1K</text>
<text x="78.8" y="177.4">4 SPST</text>
<text x="114.4" y="185">R61</text>
<text x="124.5" y="185">R62</text>
<text x="134.7" y="185">R63</text>
<text x="114.4" y="187.5">100K</text>
<text x="124.5" y="187.5">100K</text>
<text x="134.7" y="187.5">100K</text>
</g>
<g font-size="2.3" fill="#f00">
<text x="188.5" y="17.2">RF_BG</text>
<text x="234.2" y="17.2">ANT_T</text>
<text x="254.6" y="17.3">ANT</text>
<text x="79.3" y="35">DCDC_ANA_SW</text>
<text x="66.6" y="40.1">VDD_ANA</text>
<text x="188.5" y="37.5">FLASH_CS</text>
<text x="188.5" y="40.1">FLASH_DIN</text>
<text x="66.6" y="45.1">VDD_ANA</text>
<text x="188.5" y="42.6">FLASH_DOUT</text>
<text x="188.5" y="45.1">FLASH_CLK</text>
<text x="66.6" y="50.2">VDD_ANA</text>
<text x="188.5" y="52.8">CC_GPIO01</text>
<text x="188.5" y="50.3">GP0/CCP0</text>
<text x="225.1" y="51.9">GP0/CCP0 7</text>
<text x="79.3" y="55.3">DCDC_PA_SWP</text>
<text x="188.5" y="55.3">CC_GPIO02</text>
<text x="188.5" y="58">GP3/ADCH1</text>
<text x="225.1" y="54.4">GP1/U0TX 3,7</text>
<text x="225.1" y="57">GP2/U0RX 3,7</text>
<text x="225.1" y="59.5">GP3/ADCH1</text>
<text x="239.8" y="59.5">7</text>
<text x="241.9" y="57.8">FLASH_CS</text>
<text x="66.6" y="65.5">VDD_PA</text>
<text x="79.3" y="60.4">DCDC_PA_SWN</text>
<text x="188.5" y="60.5">GP4/ADCH2</text>
<text x="188.5" y="63">GP5/ADCH3</text>
<text x="188.5" y="65.6">GP6/CCP6</text>
<text x="225.1" y="62">GP4/ADCH2</text>
<text x="225.1" y="64.6">GP5/ADCH3</text>
<text x="239.8" y="62">7</text>
<text x="239.8" y="64.6">7</text>
<text x="241.9" y="62.9">FLASH_DIN 2</text>
<text x="188.5" y="68.1">GPIO7/KEY1</text>
<text x="225.1" y="69.7">GPIO7/KEY1</text>
<text x="225.1" y="67.1">GP6/CCP6 7</text>
<text x="240.3" y="69.7">6</text>
<text x="241.9" y="68">FLASH_DOUT5</text>
<text x="188.5" y="75.7">GPIO8/KEY2</text>
<text x="225.1" y="77.3">GPIO8/KEY2</text>
<text x="240.3" y="77.3">6</text>
<text x="241.9" y="73.1">FLASH_CLK 6</text>
<text x="79.3" y="80.7">DCDC_DIG_SW</text>
<text x="188.5" y="78.2">GP9/GT_PWM05</text>
<text x="188.5" y="80.8">GP10/U1TX</text>
<text x="188.5" y="83.4">GP11/U1RX</text>
<text x="224.6" y="82.4">GP10/U1TX 7</text>
<text x="225.1" y="79.8">GP9/GT_PWM05 7</text>
<text x="64.1" y="85.8">VDD_DIG_CC</text>
<text x="188.5" y="85.9">GP12/SCL</text>
<text x="188.5" y="88.4">GP13/SDA</text>
<text x="224.6" y="84.9">GP11/U1RX 7</text>
<text x="224.6" y="87.4">GP12/SCL 7</text>
<text x="224.6" y="90">GP13/SDA 7</text>
<text x="79.3" y="95.9">FLASH_SWP</text>
<text x="188.5" y="90.9">GSPI_CLK(P7)</text>
<text x="188.5" y="93.4">GSPI_MISO(P6)</text>
<text x="188.5" y="95.9">GSPI_MOSI(P5)</text>
<text x="224.6" y="92.5">GSPI_CLK(P7) 7</text>
<text x="224.6" y="95.1">GSPI_MISO(P6) 7</text>
<text x="79.3" y="101">FLASH_SWN</text>
<text x="188.5" y="98.5">GSPI_CS(P8)</text>
<text x="188.5" y="101">LED_BLUE</text>
<text x="224.6" y="97.6">GSPI_MOSI(P5) 7</text>
<text x="224.6" y="100.1">GSPI_CS(P8) 7</text>
<text x="257.1" y="101">FLASH_CS</text>
<text x="188.5" y="103.6">LED_GREEN</text>
<text x="188.5" y="106.1">LED_RED</text>
<text x="224.6" y="102.7">LED_BLUE 6</text>
<text x="224.6" y="105.2">LED_GREEN 6</text>
<text x="224.6" y="107.8">LED_RED 6</text>
<text x="79.3" y="111.2">VDD_RAM</text>
<text x="188.5" y="111.2">CC_RSTn</text>
<text x="221.5" y="112.6">ccRSTn 6,7</text>
<text x="79.3" y="116.3">VDD_PLL</text>
<text x="188.5" y="116.3">WLAN_XTALP</text>
<text x="84.4" y="131.5">RTC_XTAL_N 52</text>
<text x="188.5" y="126.4">WLAN_XTALN</text>
<text x="277.4" y="134">FLASH_DOUT</text>
<text x="84.4" y="141.7">RTC_XTAL_P 51</text>
<text x="277.4" y="139.1">FLASH_CLK</text>
<text x="155.5" y="157">CCTDO</text>
<text x="155.5" y="159.6">CCTDI</text>
<text x="224.6" y="158.6">CCTDO 4,7</text>
<text x="224.6" y="161.1">CCTDI</text>
<text x="233.2" y="161.1">4,7</text>
<text x="97.1" y="164.6">SOP0</text>
<text x="97.1" y="167.2">SOP1</text>
<text x="155.5" y="162.1">CCTMS</text>
<text x="155.5" y="164.6">CCTCK</text>
<text x="224.6" y="163.6">CCTMS 4,7</text>
<text x="224.6" y="166.2">CCTCK 4,7</text>
<text x="97.1" y="169.7">SOP2</text>
<text x="54.2" y="184">7 GP_PWM02</text>
</g>
<g font-size="2.3" fill="#004080">
<text x="143.4" y="22.9" transform="rotate(-90 143.4 22.9)">VIN_IO2</text>
<text x="151" y="22.9" transform="rotate(-90 151 22.9)">VIN_IO1</text>
<text x="171.5" y="18.9">RF_BG</text>
<text x="120.5" y="31.9" transform="rotate(-90 120.5 31.9)">VIN_DCDC_ANA</text>
<text x="128.1" y="30.2" transform="rotate(-90 128.1 30.2)">VIN_DCDC_PA</text>
<text x="135.7" y="31.2" transform="rotate(-90 135.7 31.2)">VIN_DCDC_DIG</text>
<text x="105.5" y="36.6">DCDC_ANA_SW</text>
<text x="105.5" y="41.7">VDD_ANA1</text>
<text x="168.7" y="41.7">SSPI_DIN</text>
<text x="169.5" y="39.2">SSPI_CS</text>
<text x="105.5" y="46.8">LDO_IN1</text>
<text x="166.2" y="44.3">SSPI_DOUT</text>
<text x="168.2" y="46.8">SSPI_CLK</text>
<text x="105.5" y="51.9">LDO_IN2</text>
<text x="169.6" y="51.9">GPIO_00</text>
<text x="105.5" y="57">DCDC_PA_SW_P</text>
<text x="169.6" y="54.4">GPIO_01</text>
<text x="169.6" y="57">GPIO_02</text>
<text x="169.6" y="59.5">GPIO_03</text>
<text x="260.4" y="59.5">CS</text>
<text x="275.9" y="59.5">VCC</text>
<text x="105.5" y="62">DCDC_PA_SW_N</text>
<text x="169.6" y="62">GPIO_04</text>
<text x="169.6" y="64.6">GPIO_05</text>
<text x="260.4" y="64.6">DOUT</text>
<text x="273.1" y="64.6">RESET</text>
<text x="105.5" y="67.1">DCDC_PA_OUT</text>
<text x="169.6" y="67.1">GPIO_06</text>
<text x="169.6" y="69.7">GPIO_07</text>
<text x="260.4" y="69.7">DIN</text>
<text x="277" y="69.7">WP</text>
<text x="105.5" y="77.3">VDD_PA_IN</text>
<text x="169.6" y="77.3">GPIO_08</text>
<text x="260.4" y="74.7">CLK</text>
<text x="275.7" y="74.7">GND</text>
<text x="105.5" y="82.4">DCDC_DIG_SW</text>
<text x="169.6" y="82.4">GPIO_10</text>
<text x="169.6" y="79.8">GPIO_09</text>
<text x="105.5" y="87.4">VDD_DIG1</text>
<text x="169.6" y="84.9">GPIO_11</text>
<text x="169.6" y="87.4">GPIO_12</text>
<text x="169.6" y="90">GPIO_13</text>
<text x="105.5" y="92.5">VDD_DIG2</text>
<text x="169.6" y="92.5">GPIO_14</text>
<text x="169.6" y="95.1">GPIO_15</text>
<text x="105.5" y="97.6">DCDC_FLASH_SW_P</text>
<text x="169.6" y="97.6">GPIO_16</text>
<text x="169.6" y="100.1">GPIO_17</text>
<text x="105.5" y="102.7">DCDC_FLASH_SW_N</text>
<text x="105.5" y="107.8">VDD_FLASH</text>
<text x="169.6" y="102.7">GPIO_22</text>
<text x="169.6" y="105.2">GPIO_28</text>
<text x="169.6" y="107.8">GPIO_30</text>
<text x="105.5" y="112.8">VDD_RAM</text>
<text x="170.2" y="112.8">nRESET</text>
<text x="105.5" y="117.9">VDD_PLL</text>
<text x="163.9" y="117.9">WLAN_XTALP</text>
<text x="105.5" y="123">RES_27</text>
<text x="105.5" y="125.5">RES_28</text>
<text x="105.5" y="128.1">NC_26</text>
<text x="163.6" y="128.1">WLAN_XTALM</text>
<text x="105.5" y="133.2">RTC_XTAL_N</text>
<text x="169.6" y="135.7">GPIO_26</text>
<text x="105.5" y="143.3">RTC_XTAL_P</text>
<text x="169.6" y="140.8">GPIO_27</text>
<text x="123" y="146.1" transform="rotate(-90 123 146.1)">SOP0</text>
<text x="128.1" y="146.1" transform="rotate(-90 128.1 146.1)">SOP1</text>
<text x="133.2" y="146.1" transform="rotate(-90 133.2 146.1)">GPIO_25/SOP2</text>
<text x="140.8" y="146.1" transform="rotate(-90 140.8 146.1)">GPIO_28/JTAG_TCK</text>
<text x="145.9" y="146.1" transform="rotate(-90 145.9 146.1)">GPIO_29/JTAG_TMS</text>
<text x="151" y="146.1" transform="rotate(-90 151 146.1)">GPIO_23/JTAG_TDI</text>
<text x="156.1" y="146.1" transform="rotate(-90 156.1 146.1)">GPIO_24/JTAG_TDO</text>
<text x="161.1" y="146.1" transform="rotate(-90 161.1 146.1)">GND_TAB</text>
</g>
</svg>
